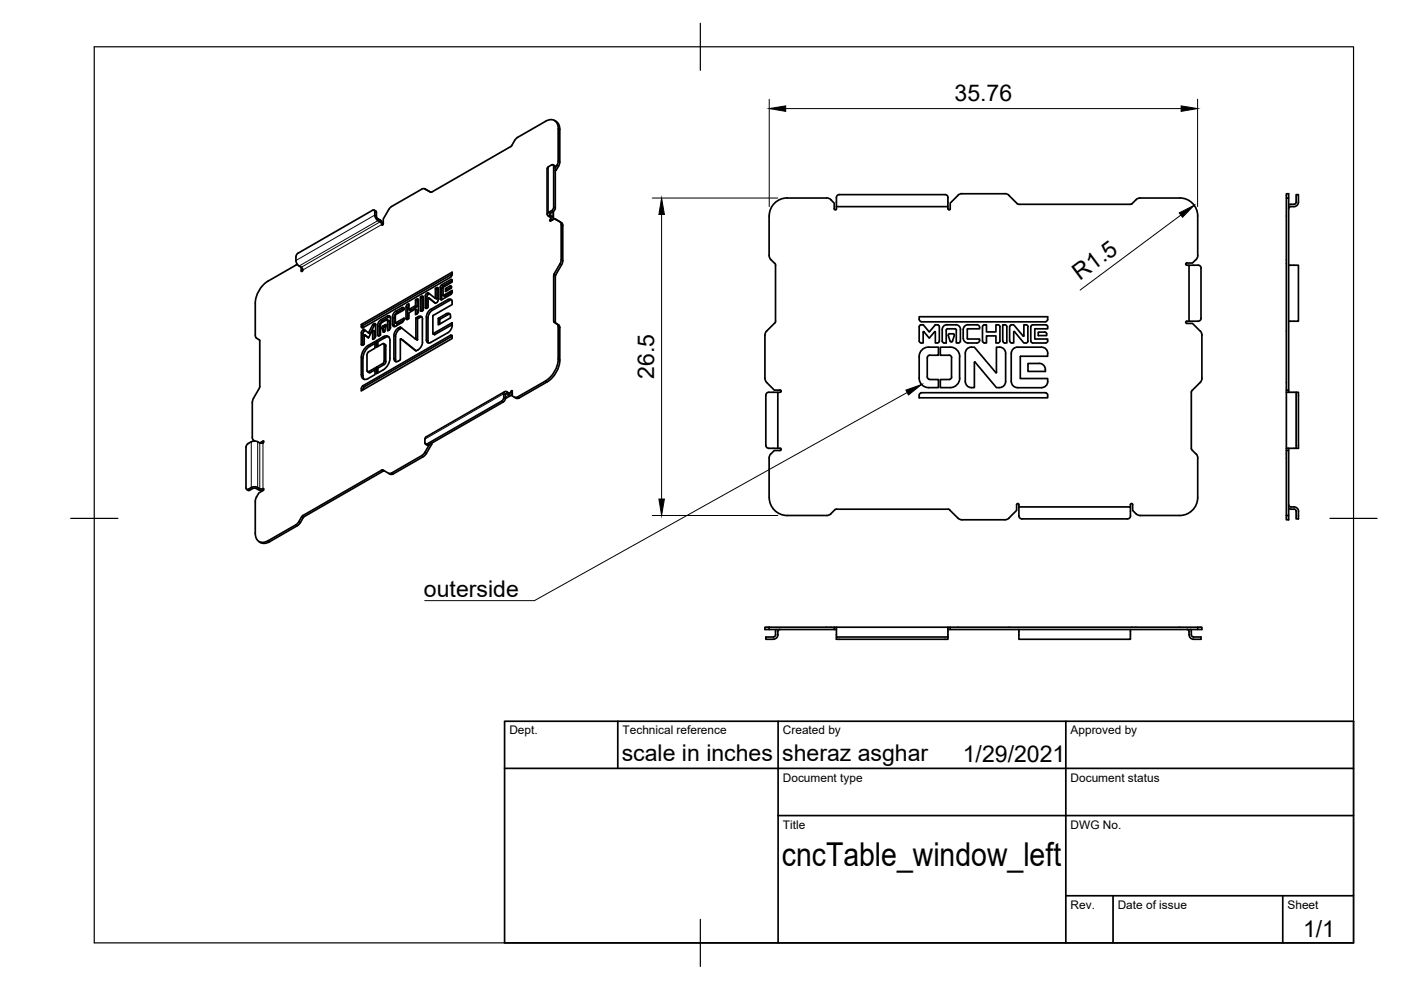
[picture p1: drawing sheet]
<svg xmlns="http://www.w3.org/2000/svg" width="297mm" height="210mm" viewBox="0 0 297 210" stroke-linecap="round" stroke-linejoin="round" font-family="sans-serif">
<!-- layer: Visible -->
<g fill="none" stroke="#000" stroke-width=".36">
<path d="M108.5 30.8l-17 9.9h-.2l-.9-.5M109.1 29.8l-.6 1M109.1 29.8l.6-.7 6-3.4a1.65 1.65 0 0 1 1.9-.2 1.65 1.65 0 0 1 .7 1.8l.1 6.8-.2 .6-.5 .9M116 35.7v9.7M116 35.7l.1-.2 .9-.5h.3l.1 8.9-.4 .7M117.3 34.9l.3 .2 .1 .3v8.7a1.59 1.59 0 0 1-1.2 1.3l.8 .7v.4l-.2 .2M117.6 25.5a1.88 1.88 0 0 1 1.1 2v6.8l-.1 .6-.7 1.2M117.7 36l.2 .1-.2 .1M62.7 56.2l-5.9 3.4a5.9 5.9 0 0 0-2.7 4.7M63.1 56.1l-.4 .1M63.9 56.7a.45 .45 0 0 1 .3 .4 .45 .45 0 0 1-.3 .5zM79.3 44.5l.4 .2 .1 .3"/>
<path d="M79.5 45.6l-.1-1h-.4l-15.8 9.1a1.9 1.9 0 0 0 .7 3M79.5 45.6a1.61 1.61 0 0 0 1.1 1.4M79.8 45v.8M79.8 45.8a.97 .97 0 0 0 .8 .8M80.6 46.6l.4 .4 .2 .5M82.4 44.5l-1.1 1.9v1l-.2 .3-.5-.7M90.1 40l1.2 .7M90.1 40l.3 .2M90.1 40l-.7 .1-6.4 3.7-.6 .6M90.4 40.2h.1M95.6 59.3l-2 1.1M95.6 59.3h.2l.1 .5-1.9 1.1"/>
<path d="M95.9 59.5l-1.9 1.1-.3 .5M95.9 58.1l-19 10.9M116.3 45.8l.4 .3M116.7 46.1l.1 .2-.1 .2M116.7 46.5l-.1 .4 1-.5 1.1 .6 .3 .4v7.7l-.3 .8M116.9 44.7l-.8 .5v.4l.2 .2M117.1 46.7h-.1M117.3 44.8v1.5M117.6 46.4l1.5 .8 .2 .4v7.7M117.7 58.6v9.7l.9 .7 .1 .5M118.7 56l-1.3 2.4v9.7l.9 .9 .1 7.1a6 6 0 0 1-2.7 4.7l-6.2 3.5-.4-.1-.5-.2v-1.2l-.5 .6-.6-.3M119.3 55.2l-.2 .9-1.4 2.5"/>
<path d="M163.1 45.8v8.6a2.54 2.54 0 0 0 1.2 1.5M164.3 55.9l.1 .3v11.9l-.1 .4M175.3 42h-8.4a3.8 3.8 0 0 0-3.8 3.8M175.3 42l.9 .3M176.1 42.3l.8 .8v1.3h.4v-.6M177.3 41.9v1.9h23.7v-1.9M178 41.3h22.3M178 41.2a.65 .65 0 0 0-.7 .7M200.4 41.2a.65 .65 0 0 1 .6 .7M213 41.1h-9.3l-.4 .2-1.8 1.8-.1 1.3h-.3l-.1-.6M213.1 41.1l.9 .3M213.9 41.5l1.8 1.7"/>
<path d="M240 43.2a2.54 2.54 0 0 1 1.5-1.2h8.6a3.8 3.8 0 0 1 3.8 3.8v8.6a2.3 2.3 0 0 1-1.1 1.4h-1.3v.4h.6M240 43.2l-.3 .1h-23.7l-.3-.1M252.1 56.2h.7a2.08 2.08 0 0 1 1.7 .2l.1 .5 .1 10.6a.65 .65 0 0 1-.7 .6h-1.9zM272.7 42v-.9h.5v42.1M273.2 56.2h2.1v11.9h-2.1M273.2 42h-.5v40.7M273.7 43.8l-.4 .2-.1 .3M273.7 43.3l-.5 .1M274.8 42.9v-1.6h.5v1.6M274.8 42.8l-.2 .5h-.9M275.3 42.8a.95 .95 0 0 1-.9 1h-.7M54.1 64.3v6.8l.3 .6"/>
<path d="M54.4 71.7l.6 .3 .1 .3v9.7l-1.6 3v7.8M76.6 68.8l19.3-11.1a.98 .98 0 0 1-.4 1.1l-18.6 10.7v-.5zM76.6 70.5v2.5l.3 .2M76.6 68.8v.5M76.6 69.3l.2 .2h.2M76.9 70l.3-.1 .9 .6M76.9 70l-.3 .5M77 69.5h.1M77.3 71l-.1 2-.3 .2M77.5 70.1l-.4 .3-.1 .3-.1 2.5M77.6 71.2l-.3-.2 .9 .6 .8-1.6v2l.4-.2M77.6 71.2l.5 .4"/>
<path d="M77.6 71.2h.1M77.8 75.2v3.4M77.8 75.2l.4-.6 1.3-.8v-1.4a3.9 3.9 0 0 0-2.8 2.8l-.1 4.3a.88 .88 0 0 0 .4 .9 .88 .88 0 0 0 1-.1M77.8 78.6l.2 .2h.2M77.9 78.8l.4 .2M78.1 70.5l.3 .3M78.1 70.5l.9-1.7 .6-.2v2.7l-.2 .5M78.2 78.8l1.3-.8v1.4l-1.5 .9M78.4 73.4l-.7 .7-.7 1.3-.1 4.3 .3 .7M78.5 70.7h-.1M79 70l.3 .2M79.4 70.3v1.5"/>
<path d="M79.4 69l-.9 1.7M79.5 78.4l-1.2 .6M79.5 72.8l-1.1 .7M79.6 68.8l-.2 .2M79.8 72.3v1.4l1.3-.8 .2-.1 .2 .3-.1 3.6-.3 .4-1.3 .8 .3 .2v1M80.1 73.5v-1.1l-.3-.1 1.5-.9a.86 .86 0 0 1 1-.1 .86 .86 0 0 1 .4 .9v3.8a3.1 3.1 0 0 1-1.4 2.4l-1.5 .9v-1.4M80.8 67.8l1.3-.8h.5l.2 .5v2M80.8 67.8a1.57 1.57 0 0 0-.8 1.2l.1 2 .2 .2M81.2 69.1l.5-.3 .2 .1-.5 1.5h-.1l-.3-.8M81.2 69.1l-.2 .5M81.3 72.9l.4 .2M81.6 71.6l-1.5 .8"/>
<path d="M81.7 73.1l.1 3.8-.3 .4-1.4 .8M81.9 69.1l-.6 .5 .2 .8M82.1 67.8l.3 .2M82.2 67.9v2.3l.3-.3v-1.9M82.2 67.9l-.2-.1-1.3 .9v2.3l-.4 .2M82.4 67.2a2.68 2.68 0 0 0-2 1.7v2.3M82.4 71.4l-.8 .2M82.7 67.1l-.3 .1M82.8 69.5l-.3 .4M83.5 68.9l.1 .3M83.8 66.8l.1 1.7M83.8 68.5l.4 .2"/>
<path d="M84.3 66.2a1.57 1.57 0 0 0-.8 1.2v1.5M84.8 69.7l-.8 .9-.1 .7v4.9l.1 .5M85 71.8l-.1 .1M85.2 69.5l-.4 .3M85.2 65.2a2.69 2.69 0 0 0-1.8 4h.5M85.2 65.2h.4l.1 .5-1.9 1.1M85.3 72l-.3-.1 3.2 2.5 .4-.2M85.3 72l2.9 2.4M85.3 72h.1M85.6 67.9l-1.4 .7M85.7 67.7v-.2l-1.8 1M85.7 65.4l-1.5 .8"/>
<path d="M85.7 67.6l-.5 .8-1.3 .7M86.1 65.1v2.5l.1 .2 .5-.2v-1.3l1.4-.8 .3 .2v.8l-.3 .2v-1.2M86.4 64.6l.3-.2v1.2M86.4 64.6l-.3 .5M86.4 65.3v2.4M86.7 64.8l-.3 .5M88.1 71.9l-3.2-2.6a2.1 2.1 0 0 0-1.4 1.8v4.9l.1 .4 .5 .3 .8-.4v-4.4M88.1 63.6v1.2l.3 .2-1.4 .8-.3-.2 1.4-.8M88.1 71.9l.3 .2M88.2 67.4l-.1 4.5M88.4 63.4l-.3 .2 .3 .2v1.2M88.4 63.4h.3v.2v2.5l-.3 .4"/>
<path d="M88.5 72v.1M88.6 67.2l-.4 .2 .3 .2v4.4M88.7 67.1l.3-.1 .5 .3 .1 5.3-.2 .7-.7 .9M88.7 63.6l-.3 .2M89 67.3l-.5 .3M89.1 63v2.8M89.1 65.8l.3 .2M89.4 67.2l-.4 .1M89.5 65.9v-2.7l-.4-.2 .5-.2 .1 .2v2.8l-.3 .2M89.7 63l-.2 .2M90.2 65.2l.3 .2M90.4 62.2l.4-.1 1.4 1.1"/>
<path d="M90.5 62.2l-.3 .5v2.5M90.7 72.3l.2 .4M90.8 63.3v1.9l-.4 .2M90.9 63.2l-.1 .1M91.1 62.3l-.4 .2-.2 .4v2.5M91.2 63.4l-.3-.2 1.4 1.1 .3-.2M91.2 63.4l1.2 .9M91.2 63.4h.1M91.8 70.7h.1M91.8 67v3.7M92.3 61.2v1.9M92.3 63.1l-.1 .1"/>
<path d="M92.6 61l-.3 .2 .3 .2v1.9l-.4-.1M92.6 61h.3v.1v2.5l-.3 .5M92.9 61.2l-.3 .2M92.9 67.5v1.4l2.6-1.5a.68 .68 0 0 0-.5-1l-2.1 1.1 .3 .2v1M93.6 60.4l-.2 .5v2.6h.2l2-1.1M93.7 61.1v2.4M93.9 61v1.6M94 62.6h.1M94 62.6l1.9-1v.3l-1.6 .9zM94 60.9v.1M94.4 61.2v.6l1.3-.7v-.5h-.3l-1 .6 .4 .2v.2M95 63.5l-3.7 2.1-.7 .9-.2 .7 .1 5.2 .5 .3 .3-.1 3.7-2.1"/>
<path d="M95 70.5l.5-.5a2.08 2.08 0 0 0 .4-1.6l-4.1 2.4 .3 .2M95 63.5h.6l.3 .6M95.3 63.7l-3.6 2.1-.8 .8-.2 .8v4.9M95.4 66.6l-2.2 1.1M95.7 60.8l-.9 .6M95.7 63.6l-.4 .1M95.9 68.8l-3.8 2.1M95.9 64.1v.5l-4.1 2.4M95.9 71.3l-18.6 10.7M95.9 61.9l-.3 .5M118.7 69.5v6.8M118.7 76.3a5.9 5.9 0 0 1-2.7 4.7"/>
<path d="M164.3 68.5l-1.7 1.7-.4 .6v9.4l.2 .7 1.8 1.8 1.4 .1v.3l-.7 .1M194.9 67.2h27.2v.5l-.2 .4-.3 .1h-26.2l-.4-.2zM195.8 68.9l1.2 1.4 1.3-1.4M195.8 68.9h-.7l-.2 .4v3l.2 .3 .6 .1v-2.3l.2-.1M196.9 73.6h2.1v1.7h-1.9l-.4 .3-.1 4.4M196.9 73.6a2 2 0 0 0-2 2v4.6a2 2 0 0 0 2 2h2.1v-1.7h-1.9l-.4-.3-.1-.2M198.3 68.9h.7l.2 .4v3l-.2 .3-.7 .1v-2.4l-1.3 1.3-1.1-1.3M200.9 69.7h1.6l.3 .3M200.9 69.7l-.3 .3v2.7h-.4l-.4-.2v-2.6a1.01 1.01 0 0 1 1-1.1l1.8 .1a.97 .97 0 0 1 1 1v2.4l-.4 .4h-.4v-2.7M201.3 70.8h.7l.3 .2-.4 1.3-.2 .2-.2-.2M201.3 70.8l-.3 .2 .4 1.4M201.5 73.6h-2.1v1.7h1.9l.4 .3v4.4"/>
<path d="M201.5 73.6a2 2 0 0 1 2 2M201.8 80l-.3 .4h-.2l-1.9 .1v1.7a3.7 3.7 0 0 0 3.5-.6l.5-.9 .1-.5M203.5 75.6v4.6M205.1 69.8v2M205.1 71.8l2.6 .1v.2M206 73.6h.6l4.5 5.4M206 73.6a1.3 1.3 0 0 0-1.3 1.3v6a1.46 1.46 0 0 0 1.9 1.3v-5.4h.1M207.7 69.5v.2l-2.6 .1M207.7 69.5a.57 .57 0 0 0-.6-.6l-1.9-.1a1.04 1.04 0 0 0-1 1.1v1.8a1.01 1.01 0 0 0 1 1h1.9a.6 .6 0 0 0 .6-.6M208.7 68.9h.4v1.5h2.1v-1.5h.6l.2 .4v3.2l-.8 .2v-1.5h-2.1v1.5h-.4M208.7 68.9l-.4 .4v3l.4 .4M211.9 73.6h-.6v5.4h-.1"/>
<path d="M211.9 73.6a1.3 1.3 0 0 1 1.3 1.3v6a1.47 1.47 0 0 1-1.9 1.3l-4.6-5.4M212.6 68.9h.7l.2 .4v3.4l-.7-.1-.2-.3zM214.1 69.3v3M214.1 69.3l.2-.4h.6l2.1 2.4 .1-.1M214.4 74.9v6a1.3 1.3 0 0 0 1.3 1.3M214.4 74.9a1.3 1.3 0 0 1 1.3-1.3h5.1a1.3 1.3 0 0 1 1.3 1.3M214.9 70.4v2.3l-.6-.1-.2-.3M215.1 70.3l2 2.4h.5M215.1 70.3l-.2 .1M216.3 75.6v4.6M217.6 68.9h-.5v2.3M217.6 68.9l.3 .2v.2l.1 3-.4 .4"/>
<path d="M218.5 69.3v3M218.6 69.3l.3-.4h2.8l.4 .2v.2v.4l-2.7 .1M219.4 69.8v2M219.4 71.8l2.7 .1v.4l-.4 .4h-2.8l-.3-.4M220.3 77a1.38 1.38 0 0 1 1.3 1.8h-3.6v-1.7h2.3M221.9 70.8l-.2-.4h-1.6v.8h1.8v-.4M222.1 74.9v.6l-5.8 .1M252.1 68.1l-.6 .1v.3l1.3 .1 1.6 1.6M254.5 70.2l.3 .6v9.4l-.3 .9M52.6 94l-.4 .8v8.7M53.3 93.7l-.7 .4M53.5 92.8l.1 .4 .4 .3"/>
<path d="M55.1 93.9h.7M55.8 93.5l-.7 .4a1.63 1.63 0 0 0-1.8-.2M55.8 93.5l.1 .1-.2 .3M76.6 82.4l.4-.6 18.5-10.7h.3l.1 .7-19.3 11.1v-.5M77.3 82l-.4 .6M80.9 99.7l-16.9 9.9M81.2 99.6l-.3 .1M81.5 99.8l-17 9.7-1 1.5-.4 .4M90.2 94.2l.4 .2M90.9 94.3l-.3 .1M91.1 94.2l-1.2 2-.5 .4-6.4 3.7h-.6M91.5 94v.2l-.1-.1"/>
<path d="M91.5 94.2l-1.5 2.4-6.6 3.9a.8 .8 0 0 1-1-.1l-1.2-.8M106.7 85.2l-15.8 9.1M106.8 84.2l-.4 .8-15.9 9.1h-.3l-.1-1M107 83.1l-16.7 9.6-.2 .4M107.1 83.7v.7M107.2 84.4l-.5 .8M107.5 83.5h-.3v.2M107.5 83.1l-.3-.1-.3 .2-.1 1.1M108.4 83.8l-1.3 .7M108.6 83.3v.3l-.4 .2-.7-.3M116 81l-5.9 3.4a.75 .75 0 0 1-1-.2M162.6 83.3l.4-.1h1.9v11.9h-.7a2.15 2.15 0 0 1-1.6-.2l-.2-.5v-10.6z"/>
<path d="M163.4 96.2l-.3 .9v8.4M164.9 95.1h.7v.3l-1.4 .1-.8 .7M195 83.5l.4-.2h26.2l.5 .2v.8h-27.2zM215.7 82.2h5.1M216.3 80.2l5.8 .1a1.43 1.43 0 0 1-1.3 1.9M253.6 96.2l.3 .7v8.6a3.8 3.8 0 0 1-3.8 3.8h-8.6a2.4 2.4 0 0 1-1.4-1.1v-1.2M254.4 81.1l-1.7 1.7-.1 .4v11.8l.1 .4 .9 .8M272.7 95.1v.4h.5M272.7 95.5v13.8M273.2 95.1v15.1h-.5v-.9M273.2 82.7h-.5v.5M274.8 83.2h.5v11.9h-.5z"/>
<path d="M274.8 83.2h-2.1v11.9h2.1M52.2 103.5v.2h.4M52.3 103.8l.3 .2M53.3 103.4l-.7 .4M53.3 103.4l.3-.2a2.15 2.15 0 0 1 1.7 .5l.6-.1v.3a3 3 0 0 0-1.8 2.3M54.1 106.3v6.8M54.7 103.8a1.37 1.37 0 0 0-1.9 .2h-.2M54.8 103.8l1.1 .1M54.9 114.8l.3 .3M57.2 114.9l-.5 .2a1.7 1.7 0 0 1-1.4-.1M63.1 111.5l-6 3.4M63.9 109.6a3.4 3.4 0 0 1-1.2 1.7l-5.9 3.3a1.66 1.66 0 0 1-1.9 .2 1.66 1.66 0 0 1-.8-1.7"/>
<path d="M163.1 105.5a3.8 3.8 0 0 0 3.8 3.8h8.4M176.2 108.9l-.9 .4M177 108.1l-.9 .8M177.3 108h23.7M177.3 107.9l-.3 .2M201 107.9l.4 .2M201.3 108.1l1.8 1.7 .6 .4h9.3M214 109.8l-.9 .4M216 109.4a.65 .65 0 0 0 .7 .6h22.3a.65 .65 0 0 0 .7-.6M216 109.4v-1.9h23.7v1.9M216 107.5v-.7h-.4l-.1 1.4-1.6 1.6M240.2 107l-.3-.2h-.2v.7"/>
<path d="M272.7 109.3h.5M273.2 107.8l.5 .1M273.2 107l.3 .4 .2 .1M273.7 107.5a1.2 1.2 0 0 1 1.6 .9M273.7 108h.6M274.4 107.9l.2 .1 .2 .4M274.8 108.4v1.6h.5v-1.6M163.1 133h-.9v.5h15.1M163.1 133h13.8M163.1 133v.5M164.6 133.5l-.2 .3a1.24 1.24 0 0 1-.2 1.2l-1.8 .1v.4h.4a1.94 1.94 0 0 0 2.1-.6v-.3M165.4 133.4l-.4 .3-.1 .9"/>
<path d="M177.3 135.1h23.7v.4h-23.7zM177.3 135.1v-2.1h23.7v2.1M177.3 133h-.4v.5M201 133h.5v.5M201.5 133h52.4v.5M216 133.5v2h23.7v-2M251.6 133.4l.5 .3v.2a1.22 1.22 0 0 0 .9 1.6h1.6v-.4l-1.8-.1a1.58 1.58 0 0 1-.3-1.4v-.1M253.9 133h.9v.5h-53.8"/>
</g>
<!-- layer: Visible Narrow -->
<g fill="none" stroke="#000" stroke-width=".21">
<path d="M116.3 35.4v9.7l.3 .1v.4l-.3 .2M117.4 35.2l.3 .2M118.1 35l.3 .2M118.3 34.1l.4 .2M118.3 27.3l.4 .2M63.9 57.4l.1 .1M79.5 44.8l.3 .2M79.8 45.8l-.3-.2-16.8 9.6M80.1 46.4v.4l-16.7 9.6M80.6 46.6v.4l-16.7 9.7M81.1 47.7l-.2-.1-16.7 9.6M90.1 40l.3 .2"/>
<path d="M95.6 59.3l.3 .1M116.9 44.7l.4 .2M117.1 45v.9l-.4 .2v.4l.4 .2M117.4 43.9l.3 .2M117.4 58.4l.3 .2M117.5 58.1l.3 .2M118.7 47l.4 .2M118.7 56l.4 .1M119 47.6l.3 .2M119 55.1l.3 .2M76.6 75.7l.3 .2M76.6 79.5l.3 .2"/>
<path d="M76.6 69.3l.3 .2M76.6 70.5l.3 .2M76.6 73l.3 .2M76.9 70l.3 .2M77.2 69.9l.1 .1M77.3 71l.3 .2M78 73.3l.4 .2M78.1 71.6h.1M78.2 78.8l.3 .2M78.2 70.5l.3 .2M79 70.1l.4 .1M79 68.8l.3 .2"/>
<path d="M79.1 68.8l.3 .2M79.4 68.6l.2 .2M80.1 69l.3 .2M80.1 71l.2 .2M80.8 67.8l.3 .2M81 69.6l.3 .2M81.1 77.1l.3 .2M81.2 69.1l.3 .2M81.3 70.4l.1 .1M81.3 71.4l.3 .2M81.4 73.1l.4 .2M81.4 76.5l.4 .2"/>
<path d="M81.7 68.8l.2 .2M82.1 67l.3 .2M82.2 67.9l.3 .2M83.2 67.2l.3 .2M83.2 68.7l.3 .2M83.5 71.2l.4 .1M83.5 76l.4 .2M83.9 68.5l.3 .2M83.9 66l.3 .2M84.4 69.6l.4 .2M85 71.9l.3 .1M85.2 65.2l.4 .2"/>
<path d="M86.1 65.1l.3 .2M86.1 67.6l.3 .1M86.4 64.6l.3 .2M88.2 71.8l.3 .2M88.4 63.4l.3 .2M88.6 67.2l.4 .1M89.1 65.8l.3 .2M89.5 62.8l.2 .2M90.2 62.7l.3 .2M90.2 65.2l.2 .2M90.4 67.2l.3 .2M90.4 72.1l.3 .2"/>
<path d="M90.4 62.2l.4 .2M90.9 63.2l.3 .2M91.3 65.6l.4 .2M91.8 70.8l.4 .1M92.3 63.1l.3 .2M92.6 61l.3 .1M93.3 60.9l.4 .2M93.3 63.4l.3 .2M93.6 60.4l.4 .2M94 62.6l.3 .2M94.6 66.5l.3 .2M95 63.5l.3 .2"/>
<path d="M95.4 60.6l.3 .2M95.5 71.1l.3 .2M117.4 68.1l.3 .2M117.5 68.3l.3 .3M118.1 68.7l.3 .2M118.3 69.3l.4 .2M118.3 76.1l.4 .2M53.3 93.7v9.7l.3 .2M54.6 93.7v9.7l-.3 .2M55.1 93.9v9.7l-.4 .2M55.8 93.9v9.7l.1 .1M55.8 93.5l.1 .1"/>
<path d="M76.6 82.4l.3 .2M77 81.8l.3 .2M80.9 99.7l.4 .2M89.4 96.6l.4 .2M90.1 95.9l.3 .2M90.5 94.1l.4 .2M106.4 85l.3 .2M106.8 84.3l.3 .1M107.5 83.1v.4l-.4 .2-.3-.2-16.7 9.6M108.6 83.3l-.3-.1-.4 .1v.4l-.8 .5M109.7 84.2l.4 .2M115.7 80.8l.3 .2"/>
<path d="M52.6 103.8l.3 .1M56.8 114.7l.3 .2M62.7 111.3l.4 .2M63.4 110.6l.3 .2M63.9 109.6l.4 .2M64.2 109.3l.3 .2M83 100.3l.4 .2"/>
</g>
<!-- layer: Border -->
<path d="M20 9.9h267v190h-267zM148.5 4.9v10M15 109.9h10M282 109.9h10M148.5 194.9v10" fill="none" stroke="#000" stroke-width=".25"/>
<!-- layer: TitleBlock -->
<path d="M107 152.9h180v47h-180zM131 152.9v10M165 152.9v47M226 152.9v47M107 162.9h180M165 172.9h122M226 189.9h61M236 189.9v10M272 189.9v10" fill="none" stroke="#000" stroke-width=".36"/>
<!-- layer: Dimensions -->
<path d="M163.1 21v22.8M166.6 23h83.8M253.9 21v22.8M138.3 42h26.6M140.3 45.5v60.3M250.4 45.6l-21.4 15.9M138.3 109.3h26.6" fill="none" stroke="#000" stroke-width=".21"/>
<path d="M163.1 23l3.5-.5v1.1zM250.4 22.5l3.5 .5-3.5 .6zM140.3 42l.6 3.5h-1.2zM250 45.1l3.2-1.6-2.5 2.6zM139.7 105.8h1.2l-.6 3.5z" fill="#000" stroke="#000" stroke-width=".21"/>
<!-- layer: Annotations -->
<path d="M192.1 82.7l3.3-1.2-2.8 2.2z" fill="#000" stroke="#000" stroke-width=".21"/>
<path d="M192.3 83.2l-79 44.2h-23.3" fill="none" stroke="#000" stroke-width=".21"/>
<text font-size="7" x="165.8" y="183.5">cncTable_window_left</text>
<g font-size="4.9">
<text x="202.4" y="21.5">35.76</text>
<text x="229" y="59.6" transform="rotate(-37 229 59.6)">R1.5</text>
<text x="138.7" y="80.4" transform="rotate(-90 138.7 80.4)">26.5</text>
<text x="89.9" y="126.7">outerside</text>
<text x="131.8" y="161.4">scale in inches</text>
<text x="165.8" y="161.4">sheraz asghar</text>
<text x="204.1" y="161.5">1/29/2021</text>
<text x="276.3" y="198.6">1/1</text>
</g>
<g font-size="2.5">
<text x="108" y="155.7">Dept.</text>
<text x="132" y="155.7">Technical reference</text>
<text x="166" y="155.7">Created by</text>
<text x="227" y="155.7">Approved by</text>
<text x="166" y="165.7">Document type</text>
<text x="227" y="165.7">Document status</text>
<text x="166" y="175.7">Title</text>
<text x="227" y="175.7">DWG No.</text>
<text x="227" y="192.7">Rev.</text>
<text x="237" y="192.7">Date of issue</text>
<text x="273" y="192.7">Sheet</text>
</g>
</svg>
